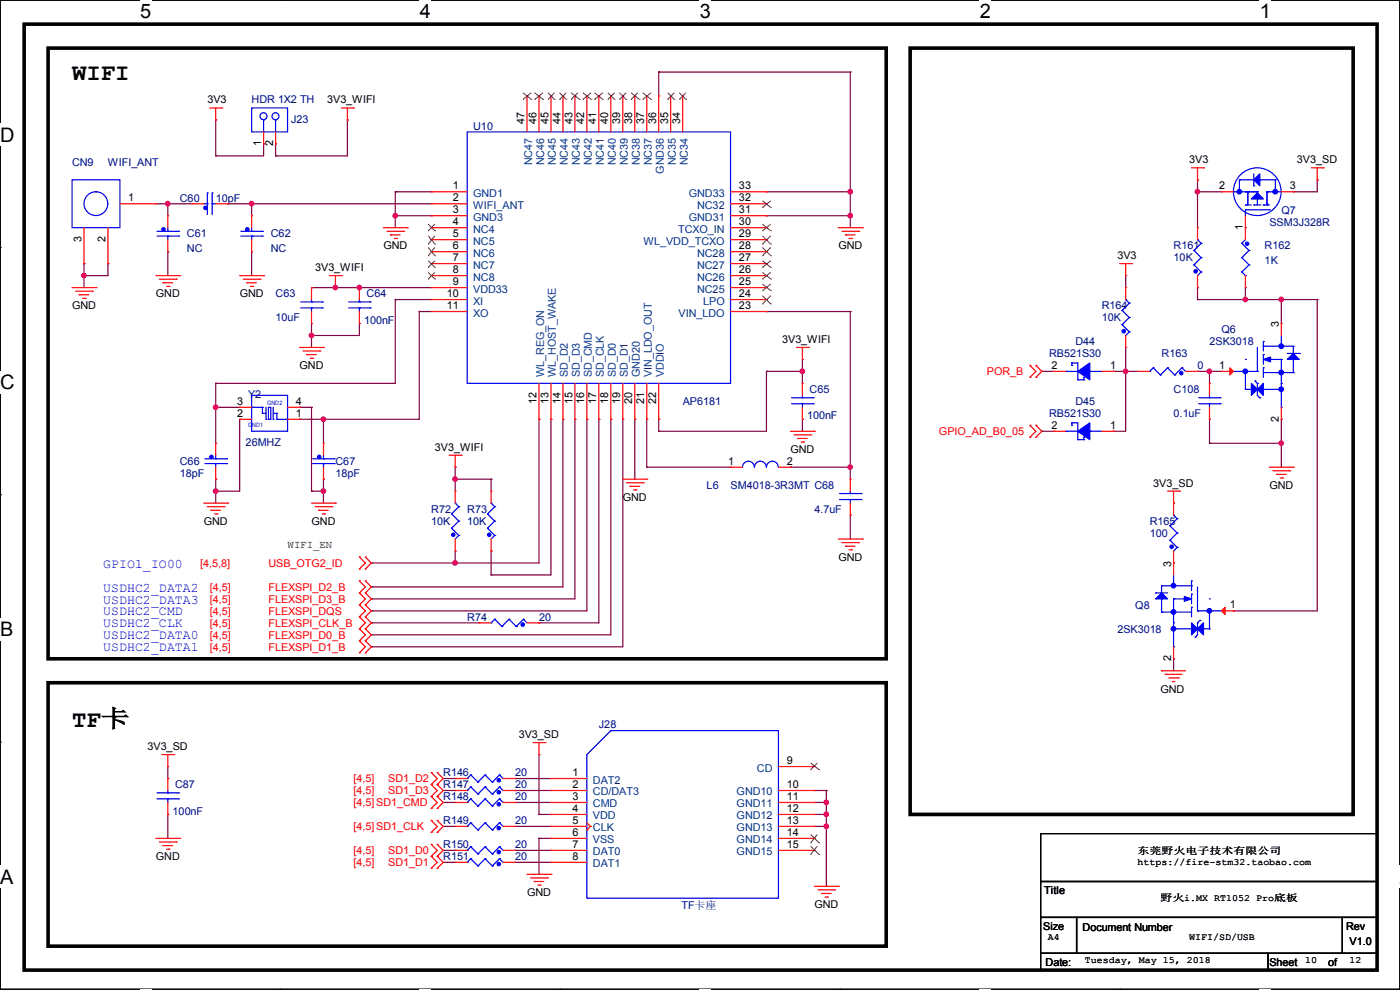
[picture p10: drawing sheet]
<svg xmlns="http://www.w3.org/2000/svg" width="297mm" height="210mm" viewBox="0 0 297 210" stroke-linecap="round" stroke-linejoin="round" font-family="sans-serif">
<path d="M0 0h297v209.8h-297z" fill="none" stroke="#000" stroke-width=".25"/>
<g fill="#fff">
<path d="M29.7 0h2.4v4.8h-2.4z"/>
<path d="M29.7 209.8h2.4v.2h-2.4z"/>
</g>
<path d="M59.4 0h.1M59.4 209.8h.1" fill="none" stroke="#000" stroke-width=".25"/>
<g fill="#fff">
<path d="M89.1 0h2.3v4.8h-2.3z"/>
<path d="M89.1 209.8h2.3v.2h-2.3z"/>
</g>
<path d="M118.8 0h.1M118.8 209.8h.1" fill="none" stroke="#000" stroke-width=".25"/>
<g fill="#fff">
<path d="M148.5 0h2.3v4.8h-2.3z"/>
<path d="M148.5 209.8h2.3v.2h-2.3z"/>
</g>
<path d="M178.2 0h.1M178.2 209.8h.1" fill="none" stroke="#000" stroke-width=".25"/>
<g fill="#fff">
<path d="M207.9 0h2.3v4.8h-2.3z"/>
<path d="M207.9 209.8h2.3v.2h-2.3z"/>
</g>
<path d="M237.6 0h.1M237.6 209.8h.1" fill="none" stroke="#000" stroke-width=".25"/>
<g fill="#fff">
<path d="M267.3 0h2.3v4.8h-2.3z"/>
<path d="M267.3 209.8h2.3v.2h-2.3z"/>
<path d="M0 26.2h3.1v4.8h-3.1z"/>
<path d="M0 78.7h3.1v4.7h-3.1z"/>
</g>
<path d="M0 52.5h.1M297 52.5h.1" fill="none" stroke="#000" stroke-width=".25"/>
<path d="M0 131.1h2.9v4.8h-2.9z" fill="#fff"/>
<path d="M0 104.9h.1M297 104.9h.1" fill="none" stroke="#000" stroke-width=".25"/>
<g fill="#fff">
<path d="M0 183.6h2.9v4.7h-2.9z"/>
<path d="M296.9 183.6h.1v4.7h-.1z"/>
</g>
<path d="M0 157.4h.1M297 157.4h.1M220.8 176.8h71.3v10.2h-71.3zM220.8 187h71.3v7.6h-71.3zM220.8 194.6h7.6v7.6h-7.6zM228.4 194.6h56.4v7.6h-56.4zM284.8 194.6h7.3v7.6h-7.3zM220.8 202.2h48.2v3.6h-48.2zM269 202.2h23.1v3.6h-23.1z" fill="none" stroke="#000" stroke-width=".25"/>
<path d="M5.1 5.1h287v200.7h-287zM10.2 10.2h177.8v129.5h-177.8zM193.1 10.2h94v162.6h-94zM10.2 144.8h177.8v55.9h-177.8z" fill="none" stroke="#000" stroke-width=".76"/>
<g fill="none" stroke="#800040" stroke-width=".25">
<path d="M139.7 15.3h.1M139.7 15.3v5.1M139.7 15.3h40.7M180.4 15.3h.1M180.4 15.3v33M45.8 33.1h.1M45.8 25.4h.1M45.8 25.4v7.7M55.9 30.5h.1M55.9 30.5v2.6h-10.1M58.5 33.1h.1M58.5 30.5h.1"/>
<path d="M58.5 30.5v2.6M73.7 25.4h.1M73.7 25.4v7.7h-15.2M254 38.1h.1M254 38.1v10.2M279.4 38.1h.1M279.4 38.1v2.6h-5M17.8 55.9h.1M17.8 58.5h.1M17.8 55.9v5.1M22.9 55.9h.1M22.9 55.9v2.6h-5.1"/>
<path d="M33.1 43.2h.1M33.1 43.2h7.6M35.6 43.2h.1M35.6 53.4h.1M35.6 43.2v2.6M35.6 53.4v5.1M48.3 43.2h.1M48.3 43.2h43.2M53.4 43.2h.1M53.4 53.4h.1M53.4 43.2v2.6M53.4 53.4v5.1"/>
<path d="M83.9 40.7h.1M83.9 45.8h.1M83.9 40.7v7.6M83.9 40.7h7.6M83.9 45.8h7.6M162.6 40.7h.1M162.6 45.8h.1M162.6 40.7h17.8M162.6 45.8h17.8M180.4 40.7h.1M180.4 45.8h.1M238.8 58.5h.1"/>
<path d="M238.8 58.5v2.5M254 40.7h.1M254 40.7h5.1M274.4 40.7h.1M66.1 71.2h.1M66.1 68.6h.1M66.1 61h.1M66.1 68.6v5.1M66.1 61h25.4M71.2 61h.1M76.2 61h.1M76.2 68.6h.1"/>
<path d="M76.2 68.6v2.6h-10.1M83.9 63.5h.1M83.9 63.5h7.6M83.9 63.5v17.8h-38.1M88.9 66.1h.1M88.9 66.1v22.8h-25.4M88.9 66.1h2.6M162.6 66.1h.1M162.6 78.8h.1M162.6 66.1h17.8M162.6 78.8v12.7h-22.9M162.6 78.8h7.6"/>
<path d="M170.2 76.2h.1M170.2 78.8h.1M170.2 76.2v5.1M180.4 66.1h.1M180.4 66.1v35.5M221 78.8h.1M221 78.8h2.6M236.3 78.8h.1M236.3 78.8h5M238.8 73.7h.1M238.8 78.8h.1M238.8 73.7v17.8h-2.5"/>
<path d="M254 61h.1M254 78.8h.1M254 63.5h.1M254 63.5h25.4M254 78.8h5.1M254 61v2.5M256.6 78.8h.1M256.6 78.8v2.5M264.2 61h.1M264.2 63.5h.1M264.2 61v2.5M271.8 63.5h.1"/>
<path d="M271.8 63.5v5.1M279.4 63.5h.1M279.4 63.5v66.1h-17.7M45.8 81.3h.1M45.8 86.4h.1M45.8 81.3v12.7M45.8 86.4h5M50.8 88.9h.1M50.8 88.9v15.3h-5M63.5 88.9h.1M63.5 86.4h.1M63.5 86.4h2.6"/>
<path d="M66.1 86.4h.1M66.1 86.4v17.8M68.6 88.9h.1M68.6 88.9v5.1M96.6 99.1h.1M96.6 99.1v5.1M114.3 88.9h.1M114.3 88.9v30.5h-35.5M116.9 88.9h.1M116.9 88.9v33.1h-12.7M119.4 88.9h.1M119.4 88.9v35.6h-40.6"/>
<path d="M122 88.9h.1M122 88.9v38.1h-43.2M124.5 88.9h.1M124.5 88.9v40.7h-45.7M127 88.9h.1M127 88.9v43.2h-12.7M129.6 88.9h.1M129.6 88.9v45.8h-50.8M132.1 88.9h.1M132.1 88.9v48.3h-53.3M134.7 88.9h.1M134.7 88.9v12.7"/>
<path d="M137.2 88.9h.1M137.2 99.1h.1M137.2 88.9v10.2M137.2 99.1h17.8M139.7 88.9h.1M139.7 91.5h.1M139.7 88.9v2.6M167.7 99.1h.1M167.7 99.1h12.7M170.2 88.9h.1M170.2 88.9v2.6M180.4 99.1h.1"/>
<path d="M221 91.5h.1M221 91.5h2.6M236.3 91.5h.1M256.6 88.9h.1M256.6 94h.1M256.6 88.9v5.1M256.6 94h15.2M271.8 88.9h.1M271.8 94h.1M271.8 88.9v10.2M45.8 101.6h.1M45.8 104.2h.1"/>
<path d="M45.8 101.6v5.1M66.1 104.2h.1M66.1 104.2h2.5M68.6 101.6h.1M68.6 104.2h.1M68.6 101.6v5.1M78.8 119.4h.1M96.6 101.6h.1M96.6 116.9h.1M96.6 119.4h.1M96.6 116.9v2.5M96.6 101.6h7.6"/>
<path d="M104.2 101.6h.1M104.2 116.9h.1M104.2 101.6v2.6M104.2 116.9v5.1M180.4 109.3h.1M180.4 109.3v5M78.8 124.5h.1M78.8 127h.1M78.8 129.6h.1M78.8 134.7h.1M78.8 132.1h.1M78.8 137.2h.1"/>
<path d="M78.8 132.1h22.8M104.2 122h.1M114.3 132.1h.1M249 139.7h.1M249 139.7v2.6M261.7 129.6h.1M35.6 172.8h.1M35.6 165.1h.1M35.6 162.6v2.5M35.6 172.8v5M94 165.1h2.6M94 167.7h2.6"/>
<path d="M94 170.2h2.6M94 175.3h2.6M96.6 165.1h.1M96.6 167.7h.1M96.6 170.2h.1M96.6 175.3h.1M109.3 170.2h.1M109.3 167.7h.1M109.3 165.1h.1M109.3 175.3h.1M109.3 165.1h7.6M109.3 167.7h7.6"/>
<path d="M109.3 170.2h7.6M109.3 175.3h7.6M114.3 177.8h.1M114.3 172.8h.1M114.3 160.1v12.7M114.3 177.8v7.7M114.3 177.8h2.6M114.3 172.8h2.6M172.8 175.3h.1M172.8 167.7h.1M172.8 170.2h.1M172.8 167.7h2.5"/>
<path d="M172.8 170.2h2.5M172.8 175.3h2.5M172.8 172.8h2.5M175.3 167.7h.1M175.3 170.2h.1M175.3 172.8h.1M175.3 167.7v20.3M94 180.4h2.6M94 182.9h2.6M96.6 180.4h.1M96.6 182.9h.1M109.3 182.9h.1"/>
<path d="M109.3 180.4h.1M109.3 180.4h7.6M109.3 182.9h7.6M175.3 188h.1"/>
</g>
<g fill="#f0f" stroke="#f0f" stroke-width=".25">
<circle cx="35.6" cy="43.2" r=".49"/>
<circle cx="53.4" cy="43.2" r=".49"/>
<circle cx="45.7" cy="86.4" r=".49"/>
<circle cx="68.6" cy="88.9" r=".49"/>
<circle cx="68.6" cy="104.2" r=".49"/>
<circle cx="66.1" cy="71.1" r=".49"/>
<circle cx="76.2" cy="61" r=".49"/>
<circle cx="71.1" cy="61" r=".49"/>
<circle cx="83.8" cy="45.7" r=".49"/>
<circle cx="96.5" cy="101.6" r=".49"/>
<circle cx="96.5" cy="119.4" r=".49"/>
<circle cx="180.4" cy="99.1" r=".49"/>
<circle cx="180.4" cy="45.7" r=".49"/>
<circle cx="180.4" cy="40.7" r=".49"/>
<circle cx="17.8" cy="58.4" r=".49"/>
<circle cx="170.2" cy="78.8" r=".49"/>
<circle cx="45.7" cy="104.2" r=".49"/>
<circle cx="175.3" cy="170.2" r=".49"/>
<circle cx="175.3" cy="175.3" r=".49"/>
<circle cx="175.3" cy="172.7" r=".49"/>
<circle cx="254" cy="40.7" r=".49"/>
<circle cx="256.6" cy="78.8" r=".49"/>
<circle cx="271.8" cy="94" r=".49"/>
<circle cx="238.8" cy="78.8" r=".49"/>
<circle cx="264.2" cy="63.5" r=".49"/>
<circle cx="271.8" cy="63.5" r=".49"/>
</g>
<g fill="none" stroke="#f00" stroke-width=".25">
<path d="M44.5 22.9h2.5M45.8 25.4h.1M45.8 22.9v2.5M47 22.9h.1M55.9 30.5h.1M55.9 28v2.5M58.5 30.5h.1M58.5 28v2.5M72.4 22.9h2.6M73.7 25.4h.1M73.7 22.9v2.5M75 22.9h.1"/>
<path d="M111.8 20.4h.1M111.8 20.4v7.6M114.3 20.4h.1M114.3 20.4v7.6M116.9 20.4h.1M116.9 20.4v7.6M119.4 20.4h.1M119.4 20.4v7.6M122 20.4h.1M122 20.4v7.6M124.5 20.4h.1M124.5 20.4v7.6"/>
<path d="M127 20.4h.1M127 20.4v7.6M129.6 20.4h.1M129.6 20.4v7.6M132.1 20.4h.1M132.1 20.4v7.6M134.7 20.4h.1M134.7 20.4v7.6M137.2 20.4h.1M137.2 20.4v7.6M139.7 20.4h.1M139.7 20.4v7.6"/>
<path d="M142.3 20.4h.1M142.3 20.4v7.6M144.8 20.4h.1M144.8 20.4v7.6M252.8 35.6h2.5M254 38.1h.1M254 35.6v2.5M255.3 35.6h.1M278.2 35.6h2.5M279.4 38.1h.1M279.4 35.6v2.5M280.7 35.6h.1"/>
<path d="M17.8 55.9h.1M17.8 48.3v7.6M22.9 55.9h.1M22.9 48.3v7.6M25.4 43.2h7.7M33.1 43.2h.1M33.1 58.5h5M33.8 59.2h3.6M34.6 60h.1M34.6 60h2M35.6 45.8h.1M35.6 53.4h.1"/>
<path d="M35.6 45.8v2.5M35.6 50.8v2.6M37.4 59.2h.1M38.1 58.5h.1M40.7 43.2h.1M40.7 43.2h2.5M45.8 43.2h2.5M48.3 43.2h.1M50.8 58.5h5.1M51.6 59.2h3.6M52.4 60h.1M52.4 60h2"/>
<path d="M53.4 45.8h.1M53.4 53.4h.1M53.4 45.8v2.5M53.4 50.8v2.6M55.2 59.2h.1M55.9 58.5h.1M69.9 58.5h2.5M71.2 58.5v2.5M72.4 58.5h.1M81.3 48.3h5.1M82.1 49.1h3.5M82.8 49.8h.1"/>
<path d="M82.8 49.8h2.1M83.6 50.6h.5M84.1 50.6h.1M85.6 49.1h.1M86.4 48.3h.1M91.5 40.7h.1M91.5 43.2h.1M91.5 45.8h.1M91.5 48.3h.1M91.5 50.8h.1M91.5 53.4h.1M91.5 55.9h.1"/>
<path d="M91.5 58.5h.1M91.5 58.5h7.6M91.5 48.3h7.6M91.5 55.9h7.6M91.5 43.2h7.6M91.5 40.7h7.6M91.5 45.8h7.6M91.5 50.8h7.6M91.5 53.4h7.6M155 58.5h7.6M155 48.3h7.6M155 55.9h7.6"/>
<path d="M155 43.2h7.6M155 40.7h7.6M155 45.8h7.6M155 50.8h7.6M155 53.4h7.6M162.6 58.5h.1M162.6 55.9h.1M162.6 53.4h.1M162.6 50.8h.1M162.6 48.3h.1M162.6 45.8h.1M162.6 43.2h.1"/>
<path d="M162.6 40.7h.1M177.8 48.3h5.1M178.6 49.1h3.6M179.4 49.8h.1M179.4 49.8h2M180.1 50.6h.5M180.6 50.6h.1M182.2 49.1h.1M182.9 48.3h.1M237.5 55.9h2.6M238.8 58.5h.1M238.8 55.9v2.6"/>
<path d="M240.1 55.9h.1M254 48.3h.1M254 48.3v2.5M254 58.5v2.5M259.1 40.7h.1M259.1 40.7h2.6M264.2 48.3h.1M264.2 45.8v5M264.2 58.5v2.5M271.8 40.7h2.6M274.4 40.7h.1M15.3 61h5.1"/>
<path d="M16 61.8h3.6M16.8 62.5h.1M16.8 62.5h2M17.6 63.3h.5M18.1 63.3h.1M19.6 61.8h.1M20.4 61h.1M35.3 60.7h.6M35.9 60.7h.1M53.1 60.7h.5M53.6 60.7h.1M63.5 73.7h5.1"/>
<path d="M64.3 74.5h3.6M65.1 75.2h.1M65.1 75.2h2M65.8 76h.5M66.1 61h.1M66.1 68.6h.1M66.1 61v2.5M66.1 66.1v2.5M66.3 76h.1M67.9 74.5h.1M68.6 73.7h.1M71.2 61h.1"/>
<path d="M76.2 61h.1M76.2 68.6h.1M76.2 61v2.5M76.2 66.1v2.5M91.5 61h.1M91.5 63.5h.1M91.5 66.1h.1M91.5 61h7.6M91.5 63.5h7.6M91.5 66.1h7.6M155 61h7.6M155 63.5h7.6"/>
<path d="M155 66.1h7.6M162.6 66.1h.1M162.6 63.5h.1M162.6 61h.1M169 73.7h2.5M170.2 76.2h.1M170.2 73.7v2.5M171.5 73.7h.1M218.5 77.5h.1M218.5 77.5l1.3 1.3-1.3 1.3M219.8 77.5h.1M219.8 77.5l1.2 1.3-1.2 1.3"/>
<path d="M223.6 78.8h.1M223.6 78.8h2.5M233.7 78.8h2.6M236.3 78.8h.1M238.8 73.7h.1M238.8 61h.1M238.8 61v2.5M238.8 71.2v2.5M241.3 78.8h.1M241.3 78.8h2.6M251.5 78.8h2.5M254 78.8h.1"/>
<path d="M254 61h.1M259.1 78.8h.1M259.1 78.8h2.6M264.2 61h.1M271.8 68.6h.1M271.8 68.6v2.6M45.8 94h.1M45.8 94v2.6M45.8 99.1v2.5M50.8 88.9h.1M50.8 86.4h.1M50.8 88.9h2.6"/>
<path d="M50.8 86.4h2.6M61 88.9h2.5M61 86.4h2.5M63.5 88.9h.1M63.5 86.4h.1M68.6 94h.1M68.6 94v2.6M68.6 99.1v2.5M95.3 96.6h2.5M96.6 99.1h.1M96.6 96.6v2.5M97.8 96.6h.1"/>
<path d="M114.3 88.9h.1M114.3 81.3v7.6M116.9 88.9h.1M116.9 81.3v7.6M119.4 88.9h.1M119.4 81.3v7.6M122 88.9h.1M122 81.3v7.6M124.5 88.9h.1M124.5 81.3v7.6M127 88.9h.1M127 81.3v7.6"/>
<path d="M129.6 88.9h.1M129.6 81.3v7.6M132.1 88.9h.1M132.1 81.3v7.6M134.7 88.9h.1M134.7 81.3v7.6M137.2 88.9h.1M137.2 81.3v7.6M139.7 88.9h.1M139.7 81.3v7.6M155 99.1h.1M155 99.1h2.5"/>
<path d="M165.1 99.1h2.6M167.7 99.1h.1M167.7 91.5h5.1M168.4 92.2h3.6M169.2 93h.1M169.2 93h2M170 93.8h.5M170.2 81.3h.1M170.2 88.9h.1M170.2 81.3v2.6M170.2 86.4v2.5M170.5 93.8h.1"/>
<path d="M172 92.2h.1M172.8 91.5h.1M218.5 80.1h.1M218.5 92.8h.1M218.5 90.2h.1M218.5 90.2l1.3 1.3-1.3 1.3M219.8 80.1h.1M219.8 90.2h.1M219.8 92.8h.1M219.8 90.2l1.2 1.3-1.2 1.3M223.6 91.5h.1M223.6 91.5h2.5"/>
<path d="M233.7 91.5h2.6M236.3 91.5h.1M256.6 81.3h.1M256.6 88.9h.1M256.6 81.3v2.6M256.6 86.4v2.5M269.3 99.1h5.1M270 99.9h3.6M271.8 88.9h.1M271.8 86.4v2.5M273.6 99.9h.1M274.4 99.1h.1"/>
<path d="M43.2 106.7h5.1M44 107.5h3.5M44.7 108.2h.1M44.7 108.2h2.1M45.5 109h.5M45.8 101.6h.1M46 109h.1M47.5 107.5h.1M48.3 106.7h.1M66.1 106.7h5.1M66.8 107.5h3.6M67.6 108.2h.1"/>
<path d="M67.6 108.2h2M68.4 109h.5M68.6 101.6h.1M68.9 109h.1M70.4 107.5h.1M71.2 106.7h.1M76.2 118.2h.1M76.2 118.2l1.3 1.2-1.3 1.3M77.5 118.2h.1M77.5 118.2l1.3 1.2-1.3 1.3M96.6 116.9h.1M96.6 104.2h.1"/>
<path d="M96.6 104.2v2.5M96.6 114.3v2.6M104.2 116.9h.1M104.2 104.2h.1M104.2 104.2v2.5M104.2 114.3v2.6M132.1 101.6h5.1M132.9 102.4h3.5M133.6 103.2h.1M133.6 103.2h2.1M134.4 103.9h.5M134.9 103.9h.1"/>
<path d="M136.4 102.4h.1M137.2 101.6h.1M177.8 114.3h5.1M178.6 115.1h3.6M179.4 115.9h.1M179.4 115.9h2M180.1 116.6h.5M180.4 101.6h.1M180.4 109.3h.1M180.4 101.6v2.6M180.4 106.7v2.6M180.6 116.6h.1"/>
<path d="M182.2 115.1h.1M182.9 114.3h.1M247.7 104.2h2.5M249 106.7h.1M249 119.4h.1M249 104.2v5.1M249 116.9v5.1M250.2 104.2h.1M270.8 100.6h.1M270.8 100.6h2M271.6 101.4h.5M272.1 101.4h.1"/>
<path d="M76.2 120.7h.1M76.2 125.8h.1M76.2 123.2h.1M76.2 128.3h.1M76.2 130.9h.1M76.2 133.4h.1M76.2 135.9h.1M76.2 138.5h.1M76.2 123.2l1.3 1.3-1.3 1.3M76.2 125.8l1.3 1.2-1.3 1.3M76.2 128.3l1.3 1.3-1.3 1.3M76.2 130.9l1.3 1.2-1.3 1.3"/>
<path d="M76.2 133.4l1.3 1.3-1.3 1.2M76.2 135.9l1.3 1.3-1.3 1.3M77.5 120.7h.1M77.5 123.2h.1M77.5 125.8h.1M77.5 128.3h.1M77.5 130.9h.1M77.5 133.4h.1M77.5 135.9h.1M77.5 138.5h.1M77.5 123.2l1.3 1.3-1.3 1.3M77.5 125.8l1.3 1.2-1.3 1.3"/>
<path d="M77.5 128.3l1.3 1.3-1.3 1.3M77.5 130.9l1.3 1.2-1.3 1.3M77.5 133.4l1.3 1.3-1.3 1.2M77.5 135.9l1.3 1.3-1.3 1.3M101.6 132.1h.1M101.6 132.1h2.6M111.8 132.1h2.5M114.3 132.1h.1M249 139.7h.1M249 137.2v2.5M259.1 129.6h2.6M261.7 129.6h.1"/>
<path d="M113.1 157.5h2.5M114.3 157.5v2.6M115.6 157.5h.1M246.4 142.3h.1M246.4 142.3h5.1M247.2 143h.1M247.2 143h3.5M247.9 143.8h2.1M248.7 144.6h.1M248.7 144.6h.5M250 143.8h.1M33.1 177.8h5"/>
<path d="M33.8 178.6h3.6M34.3 160.1h2.6M34.6 179.4h.1M34.6 179.4h2M35.6 162.6h.1M35.6 165.1h.1M35.6 172.8h.1M35.6 160.1v2.5M35.6 165.1v2.6M35.6 170.2v2.6M36.9 160.1h.1M37.4 178.6h.1"/>
<path d="M38.1 177.8h.1M91.5 166.4h.1M91.5 163.9h.1M91.5 169h.1M91.5 171.5h.1M91.5 176.6h.1M91.5 174h.1M91.5 179.1h.1M91.5 163.9l1.3 1.2-1.3 1.3M91.5 166.4l1.3 1.3-1.3 1.3M91.5 169l1.3 1.2-1.3 1.3M91.5 174l1.3 1.3-1.3 1.3"/>
<path d="M91.5 179.1l1.3 1.3-1.3 1.3M92.8 163.9h.1M92.8 166.4h.1M92.8 169h.1M92.8 171.5h.1M92.8 174h.1M92.8 176.6h.1M92.8 179.1h.1M92.8 163.9l1.2 1.2-1.2 1.3M92.8 166.4l1.2 1.3-1.2 1.3M92.8 169l1.2 1.2-1.2 1.3M92.8 174l1.2 1.3-1.2 1.3"/>
<path d="M92.8 179.1l1.2 1.3-1.2 1.3M96.6 165.1h.1M96.6 167.7h.1M96.6 170.2h.1M96.6 175.3h.1M96.6 165.1h2.5M96.6 167.7h2.5M96.6 170.2h2.5M96.6 175.3h2.5M106.7 165.1h2.6M106.7 167.7h2.6M106.7 170.2h2.6"/>
<path d="M106.7 175.3h2.6M109.3 165.1h.1M109.3 167.7h.1M109.3 170.2h.1M109.3 175.3h.1M114.3 160.1h.1M116.9 165.1h.1M116.9 167.7h.1M116.9 170.2h.1M116.9 172.8h.1M116.9 175.3h.1M116.9 177.8h.1"/>
<path d="M116.9 177.8h7.6M116.9 165.1h7.6M116.9 167.7h7.6M116.9 170.2h7.6M116.9 172.8h7.6M116.9 175.3h7.6M124.5 176.1h.1M124.5 174.5l.8 .8M125.3 175.3h.1M125.3 175.3l-.8 .8M165.1 177.8h7.7M165.1 167.7h7.7"/>
<path d="M165.1 170.2h7.7M165.1 172.8h7.7M165.1 175.3h7.7M165.1 162.6h7.7M172.8 162.6h.1M172.8 172.8h.1M172.8 170.2h.1M172.8 167.7h.1M172.8 175.3h.1M172.8 177.8h.1M35.3 180.1h.6M35.9 180.1h.1"/>
<path d="M91.5 181.7h.1M91.5 184.2h.1M91.5 181.7l1.3 1.2-1.3 1.3M92.8 181.7h.1M92.8 184.2h.1M92.8 181.7l1.2 1.2-1.2 1.3M96.6 180.4h.1M96.6 182.9h.1M96.6 180.4h2.5M96.6 182.9h2.5M106.7 180.4h2.6M106.7 182.9h2.6"/>
<path d="M109.3 180.4h.1M109.3 182.9h.1M111.8 185.5h5.1M112.6 186.2h3.5M113.3 187h.1M113.3 187h2.1M114.1 187.7h.5M114.6 187.7h.1M116.1 186.2h.1M116.9 185.5h.1M116.9 180.4h.1M116.9 182.9h.1"/>
<path d="M116.9 180.4h7.6M116.9 182.9h7.6M165.1 180.4h7.7M172.8 180.4h.1M172.8 188h5M173.5 188.8h3.6M174.3 189.5h.1M174.3 189.5h2M175 190.3h.6M175.6 190.3h.1M177.1 188.8h.1M177.8 188h.1"/>
</g>
<g fill="none" stroke="#00f" stroke-width=".25">
<path d="M15.3 38.1h10.1v10.2h-10.1zM53.4 22.9h7.6v5.1h-7.6zM55.9 25.4h.1M55.9 25.4v2.6M58.5 25.4h.1M58.5 25.4v2.6M99.1 28h55.9v53.3h-55.9zM262.9 38.1h.1M262.9 38.1h3.1M262.9 38.1v2.6M266 39.4h.1M266 36.9v2.5"/>
<path d="M267.3 38.1h.1M267.3 38.1h3.3M270.6 38.1h.1M270.6 38.1v2.6M33.3 50.1h4.6M33.3 49.1h4.6M35.6 50.1h.1M35.6 49.1h.1M35.6 48.3v.8M35.6 50.1v.7M37.9 50.1h.1M37.9 49.1h.1"/>
<path d="M43.2 43.2h.8M44 40.9h.1M44 43.2h.1M44 40.9v4.6M45 40.9h.1M45 43.2h.1M45 40.9v4.6M45 43.2h.8M51.1 50.1h4.6M51.1 49.1h4.6M53.4 50.1h.1M53.4 49.1h.1"/>
<path d="M53.4 48.3v.8M53.4 50.1v.7M55.7 50.1h.1M55.7 49.1h.1M253.3 56.2h.1M253.3 53.1h.1M253.3 56.2l1.5 1.5M253.3 53.1l1.5 1.6M254 50.8h.1M254 50.8l.8 .8M254.8 57.7h.1M254.8 54.7h.1"/>
<path d="M254.8 51.6h.1M254.8 57.7l-.8 .8M254.8 54.7l-1.5 1.5M254.8 51.6l-1.5 1.5M261.7 40.7h.1M261.7 40.7h5M263.4 51.6h.1M263.4 54.7h.1M263.4 57.7h.1M263.4 51.6l1.6 1.5M263.4 54.7l1.6 1.5M263.4 57.7l.8 .8"/>
<path d="M264.2 58.5h.1M264.2 40.7h.1M264.2 43.5h.1M264.2 44.5h.1M264.2 50.8l-.8 .8M264.2 44.5v1.3M264.2 43.5h1.3M264.2 44.5h5.1M264.7 40.9h.1M264.7 40.7h.1M264.7 40.7v2.8M265 53.1h.1"/>
<path d="M265 56.2h.1M265 53.1l-1.6 1.6M265 56.2l-1.6 1.5M266 43.5h.1M266 43.5h1.5M266.7 40.7h.1M266.7 40.7v2.8M268 43.5h.1M268 43.5h1.3M268.8 40.7h.1M268.8 43.2h.1M268.8 43.5h.1"/>
<path d="M268.8 40.7h3M268.8 40.7v2.8M269.3 44.5h.1M63.8 65.3h4.6M63.8 64.1h4.6M66.1 64.1h.1M66.1 65.3h.1M66.1 63.5v.6M66.1 65.3v.8M68.4 65.3h.1M68.4 64.1h.1M74 65.3h4.5"/>
<path d="M74 64.1h4.5M76.2 64.1h.1M76.2 65.3h.1M76.2 63.5v.6M76.2 65.3v.8M78.5 65.3h.1M78.5 64.1h.1M226.1 78.8h.1M226.1 78.8h2.5M227.4 77h.1M227.4 77.5h.1M227.4 77h1.2v3.6"/>
<path d="M227.4 77v.5M231.2 78.8h.1M231.2 78.8h2.5M238 68.9h.1M238 65.8h.1M238 68.9l1.6 1.5M238 65.8l1.6 1.6M238.8 63.5h.1M238.8 63.5l.8 .8M239.6 70.4h.1M239.6 67.4h.1M239.6 64.3h.1"/>
<path d="M239.6 70.4l-.8 .8M239.6 67.4l-1.6 1.5M239.6 64.3l-1.6 1.5M243.9 78.8h.1M244.6 78h.1M244.6 78l1.6 1.5M244.6 78l-.7 .8M246.2 79.5h.1M247.7 78h.1M247.7 78l1.5 1.5M247.7 78l-1.5 1.5M249.2 79.5h.1"/>
<path d="M250.7 78h.1M250.7 78l.8 .8M250.7 78l-1.5 1.5M261.7 78.8h5M264.2 76.2h.1M264.2 78.8h.1M264.2 78.8v3.8M266.7 78.8h.1M266.7 73.7v5.1M268 78h.1M268 75.2h.1M268 72.4h.1"/>
<path d="M268 73.4h.1M268 72.4v2.1M268 75.2v2.1M268 78v2.1M268 79h6.4M268 73.4h6.4M269.3 76.2h2.5M271.8 73.4h.1M271.8 76.2h.1M271.8 71.2v2.2M271.8 76.2v10.2M273.1 75h2.5"/>
<path d="M274.4 79h.1M274.4 76.2h.1M274.4 73.4h.1M274.4 73.4v1.6M274.4 76.2v2.8M275.6 75h.1M43.5 98.3h4.5M43.5 97.3h4.5M45.8 98.3h.1M45.8 97.3h.1M45.8 96.6v.7M45.8 98.3v.8"/>
<path d="M48 98.3h.1M48 97.3h.1M53.4 83.9h7.6v7.6h-7.6zM53.4 86.4h.1M53.4 86.4h2.3M55.7 87.7h.1M55.7 86.4h.1M55.7 87.7h.7M55.7 86.4v1.3M56.4 88.9h.1M56.4 86.4v2.5M56.9 86.4h.5v2.5h-.5z"/>
<path d="M58 88.9h.1M58 86.4v2.5M58 87.7h.7M58.7 88.9h.1M58.7 87.7h.1M58.7 87.7v1.2M58.7 88.9h2.3M61 88.9h.1M66.3 98.3h4.6M66.3 97.3h4.6M68.6 98.3h.1M68.6 97.3h.1"/>
<path d="M68.6 96.6v.7M68.6 98.3v.8M70.9 98.3h.1M70.9 97.3h.1M157.5 99.1a1.25 1.25 0 0 1 1.3-1.3 1.25 1.25 0 0 1 1.2 1.3M160.1 99.1a1.25 1.25 0 0 1 1.2-1.3 1.25 1.25 0 0 1 1.3 1.3M162.6 99.1a1.25 1.25 0 0 1 1.3-1.3 1.25 1.25 0 0 1 1.2 1.3M167.9 85.6h4.6M167.9 84.4h4.6M170.2 84.4h.1M170.2 85.6h.1M170.2 83.9v.5"/>
<path d="M170.2 85.6v.8M172.5 85.6h.1M172.5 84.4h.1M226.1 91.5h.1M226.1 91.5h2.5M227.4 89.7h.1M227.4 90.2h.1M227.4 89.7h1.2v3.6M227.4 89.7v.5M228.6 93.3h.1M228.6 80.6h.1M228.6 93.3h1.3"/>
<path d="M228.6 80.6h1.3M229.9 93.3h.1M229.9 92.8h.1M229.9 80.6h.1M229.9 80.1h.1M229.9 80.1v.5M229.9 92.8v.5M231.2 91.5h.1M231.2 91.5h2.5M254.3 85.6h4.6M254.3 84.4h4.6M256.6 84.4h.1"/>
<path d="M256.6 85.6h.1M256.6 83.9v.5M256.6 85.6v.8M258.9 85.6h.1M258.9 84.4h.1M264.2 82.6h.1M264.2 82.6h7.6M266.2 80.8h.1M266.2 80.8l.5 .5M266.7 81.3h.1M266.7 81.3v2.6l.6 .5M267.3 84.4h.1"/>
<path d="M271.8 81.3h.1M271.8 82.6h.1M271.8 86.4h.1M95.8 112.1h.1M95.8 109h.1M95.8 112.1l1.5 1.5M95.8 109l1.5 1.5M96.6 106.7h.1M96.6 106.7l.7 .8M97.3 113.6h.1M97.3 110.5h.1M97.3 107.5h.1"/>
<path d="M97.3 113.6l-.7 .7M97.3 110.5l-1.5 1.6M97.3 107.5l-1.5 1.5M103.4 112.1h.1M103.4 109h.1M103.4 112.1l1.5 1.5M103.4 109l1.5 1.5M104.2 106.7h.1M104.2 106.7l.7 .8M104.9 113.6h.1M104.9 110.5h.1M104.9 107.5h.1"/>
<path d="M104.9 113.6l-.7 .7M104.9 110.5l-1.5 1.6M104.9 107.5l-1.5 1.5M178.1 106h4.6M178.1 104.7h4.6M180.4 104.7h.1M180.4 106h.1M180.4 104.2v.5M180.4 106v.7M182.7 106h.1M182.7 104.7h.1M248.2 114.6h.1"/>
<path d="M248.2 111.5h.1M248.2 114.6l1.5 1.5M248.2 111.5l1.5 1.6M249 109.3h.1M249 109.3l.7 .7M249.7 116.1h.1M249.7 113.1h.1M249.7 110h.1M249.7 116.1l-.7 .8M249.7 113.1l-1.5 1.5M249.7 110l-1.5 1.5M104.2 132.1h.1"/>
<path d="M104.9 131.4h.1M104.9 131.4l1.6 1.5M104.9 131.4l-.7 .7M106.5 132.9h.1M108 131.4h.1M108 131.4l1.5 1.5M108 131.4l-1.5 1.5M109.5 132.9h.1M111 131.4h.1M111 131.4l.8 .7M111 131.4l-1.5 1.5M245.2 125.8h.1"/>
<path d="M245.2 125.8h2.5M246.4 129.8h.1M246.4 127h.1M246.4 124.2h.1M246.4 129.8h6.4M246.4 124.2v1.6M246.4 127v2.8M246.4 124.2h6.4M249 124.2h.1M249 127h.1M249 132.1h.1M249 133.4h.1"/>
<path d="M249 137.2h.1M249 122v2.2M249 127v10.2M249 127h2.5M249 133.4h7.6M252.8 128.8h.1M252.8 126h.1M252.8 123.2h.1M252.8 124.2h.1M252.8 123.2v2.1M252.8 126v2.1M252.8 128.8v2.1"/>
<path d="M253.5 135.2h.1M254 129.6h.1M254 132.1h.1M254 124.5v5.1M254 132.1v2.6l-.5 .5M254 129.6h5.1M254.6 131.6h.1M254.6 131.6l-.6 .5M256.6 127h.1M256.6 133.4h.1M256.6 129.6h.1M256.6 129.6v3.8"/>
<path d="M129.6 155h.1M33.3 169.5h4.6M33.3 168.2h4.6M35.6 168.2h.1M35.6 169.5h.1M35.6 167.7v.5M35.6 169.5v.7M37.9 169.5h.1M37.9 168.2h.1M99.1 165.1h.1M99.1 167.7h.1M99.1 170.2h.1"/>
<path d="M99.1 175.3h.1M99.9 164.4h.1M99.9 179.6h.1M99.9 166.9h.1M99.9 169.5h.1M99.9 174.5h.1M99.9 164.4l1.5 1.5M99.9 164.4l-.8 .7M99.9 179.6l1.5 1.5M99.9 179.6l-.8 .8M99.9 166.9l1.5 1.5M99.9 166.9l-.8 .8"/>
<path d="M99.9 169.5l1.5 1.5M99.9 169.5l-.8 .7M99.9 174.5l1.5 1.6M99.9 174.5l-.8 .8M101.4 165.9h.1M101.4 168.4h.1M101.4 171h.1M101.4 176.1h.1M102.9 164.4h.1M102.9 179.6h.1M102.9 166.9h.1M102.9 169.5h.1"/>
<path d="M102.9 174.5h.1M102.9 164.4l1.5 1.5M102.9 164.4l-1.5 1.5M102.9 179.6l1.5 1.5M102.9 179.6l-1.5 1.5M102.9 166.9l1.5 1.5M102.9 166.9l-1.5 1.5M102.9 169.5l1.5 1.5M102.9 169.5l-1.5 1.5M102.9 174.5l1.5 1.6M102.9 174.5l-1.5 1.6M104.4 165.9h.1"/>
<path d="M104.4 168.4h.1M104.4 171h.1M104.4 176.1h.1M106 164.4h.1M106 179.6h.1M106 166.9h.1M106 169.5h.1M106 174.5h.1M106 164.4l.7 .7M106 164.4l-1.6 1.5M106 179.6l.7 .8M106 179.6l-1.6 1.5"/>
<path d="M106 166.9l.7 .8M106 166.9l-1.6 1.5M106 169.5l.7 .7M106 169.5l-1.6 1.5M106 174.5l.7 .8M106 174.5l-1.6 1.6M124.5 160.1l5.1-5.1h35.5v35.5h-40.6zM99.1 180.4h.1M99.1 182.9h.1M99.9 182.2h.1M99.9 182.2l1.5 1.5M99.9 182.2l-.8 .7"/>
<path d="M101.4 181.1h.1M101.4 183.7h.1M102.9 182.2h.1M102.9 182.2l1.5 1.5M102.9 182.2l-1.5 1.5M104.4 181.1h.1M104.4 183.7h.1M106 182.2h.1M106 182.2l.7 .7M106 182.2l-1.6 1.5"/>
<circle cx="55.9" cy="24.7" r=".74"/>
<circle cx="58.4" cy="24.7" r=".74"/>
<circle cx="20.3" cy="43.2" r="2.52"/>
<circle cx="266.7" cy="40.7" r="5.1"/>
</g>
<g fill="#00f" stroke="#00f" stroke-width=".25">
<path d="M274.4 75l1.2 1.2h-2.5z"/>
<path d="M268 76.2l1.5-.5v1.1z"/>
<path d="M266.7 82.6l1.3-1.3v2.6z"/>
<path d="M265.5 81.3l1.2 1.3-1.2 1.3z"/>
<path d="M245.2 127l1.2-1.2 1.3 1.2z"/>
<path d="M251.2 126.5l1.6 .5-1.6 .6z"/>
<path d="M252.8 132.1l1.2 1.3-1.2 1.3z"/>
<path d="M254 133.4l1.3-1.3v2.6z"/>
<path d="M267.3 36.9v2.5l-1.3-1.3z"/>
<path d="M265.5 42.2l1.2-1.3 1.3 1.3z"/>
<path d="M228.6 91.5l2.6-1.8v3.6z" fill-rule="evenodd"/>
<path d="M228.6 78.8l2.6-1.8v3.6z" fill-rule="evenodd"/>
<circle cx="250.6" cy="79.1" r=".36"/>
<circle cx="105.8" cy="165.5" r=".36"/>
<circle cx="34.7" cy="48.7" r=".36"/>
<circle cx="44.9" cy="96.9" r=".36"/>
<circle cx="264.6" cy="51.7" r=".36"/>
<circle cx="248.6" cy="116" r=".36"/>
<circle cx="105.8" cy="180.7" r=".36"/>
<circle cx="103.8" cy="113.4" r=".36"/>
<circle cx="105.8" cy="168" r=".36"/>
<circle cx="52.5" cy="48.7" r=".36"/>
<circle cx="67.7" cy="96.9" r=".36"/>
<circle cx="105.8" cy="183.3" r=".36"/>
<circle cx="271.8" cy="73.4" r=".49"/>
<circle cx="271.8" cy="79" r=".49"/>
<circle cx="264.2" cy="78.8" r=".49"/>
<circle cx="271.8" cy="82.6" r=".49"/>
<circle cx="96.2" cy="113.4" r=".36"/>
<circle cx="105.8" cy="170.6" r=".36"/>
<circle cx="43.6" cy="44.1" r=".36"/>
<circle cx="248.9" cy="124.2" r=".49"/>
<circle cx="248.9" cy="129.8" r=".49"/>
<circle cx="256.6" cy="129.6" r=".49"/>
<circle cx="248.9" cy="133.4" r=".49"/>
<circle cx="262.9" cy="40.7" r=".49"/>
<circle cx="270.5" cy="40.7" r=".49"/>
<circle cx="238.4" cy="70.3" r=".36"/>
<circle cx="253.6" cy="57.6" r=".36"/>
<circle cx="105.8" cy="175.7" r=".36"/>
<circle cx="110.9" cy="132.5" r=".36"/>
</g>
<g fill="none" stroke="#804000" stroke-width=".21">
<path d="M110.9 19.7l1.8 1.4M112.7 19.7l-1.8 1.4M113.4 19.7l1.8 1.4M115.2 19.7l-1.8 1.4M116.2 19.7l1.5 1.4M117.7 19.7l-1.5 1.4M118.7 19.7l1.4 1.4M120.1 19.7l-1.4 1.4M121.2 19.7l1.7 1.4M122.6 19.7l-1.4 1.4M123.6 19.7l1.8 1.4M125.4 19.7l-1.8 1.4"/>
<path d="M126.1 19.7l1.8 1.4M127.9 19.7l-1.8 1.4M128.9 19.7l1.5 1.4M130.4 19.7l-1.5 1.4M131.4 19.7l1.4 1.4M132.8 19.7l-1.4 1.4M133.9 19.7l1.7 1.4M135.3 19.7l-1.4 1.4M136.3 19.7l1.8 1.4M138.1 19.7l-1.8 1.4M141.6 19.7l1.5 1.4M143.1 19.7l-1.5 1.4"/>
<path d="M144.1 19.7l1.4 1.4M145.5 19.7l-1.4 1.4M110.9 21.1h.1M112.7 21.1h.1M113.4 21.1h.1M115.2 21.1h.1M116.2 21.1h.1M117.7 21.1h.1M118.7 21.1h.1M120.1 21.1h.1M121.2 21.1h.1M122.9 21.1h.1"/>
<path d="M123.6 21.1h.1M125.4 21.1h.1M126.1 21.1h.1M127.9 21.1h.1M128.9 21.1h.1M130.4 21.1h.1M131.4 21.1h.1M132.8 21.1h.1M133.9 21.1h.1M135.6 21.1h.1M136.3 21.1h.1M138.1 21.1h.1"/>
<path d="M141.6 21.1h.1M143.1 21.1h.1M144.1 21.1h.1M145.5 21.1h.1M90.8 49h.1M90.8 51.8h.1M90.8 54.2h.1M90.8 56.7h.1M90.8 59.2h.1M90.8 47.5l1.5 1.5M90.8 50l1.5 1.8M90.8 52.5l1.5 1.7"/>
<path d="M90.8 55.3l1.5 1.4M90.8 57.8l1.5 1.4M92.3 49h.1M92.3 51.8h.1M92.3 54.2h.1M92.3 56.7h.1M92.3 59.2h.1M92.3 47.5l-1.5 1.5M92.3 50l-1.5 1.8M92.3 52.5l-1.5 1.7M92.3 55.3l-1.5 1.4M92.3 57.8l-1.5 1.4"/>
<path d="M161.7 59.2h.1M161.7 56.7h.1M161.7 54.2h.1M161.7 51.8h.1M161.7 49h.1M161.7 44h.1M161.7 57.8l1.8 1.4M161.7 55.3l1.8 1.4M161.7 52.5l1.8 1.7M161.7 50l1.8 1.8M161.7 47.5l1.8 1.5M161.7 42.6l1.8 1.4"/>
<path d="M163.5 59.2h.1M163.5 56.7h.1M163.5 54.2h.1M163.5 51.8h.1M163.5 49h.1M163.5 44h.1M163.5 57.8l-1.8 1.4M163.5 55.3l-1.8 1.4M163.5 52.5l-1.8 1.7M163.5 50l-1.8 1.8M163.5 47.5l-1.8 1.5M163.5 42.6l-1.8 1.4"/>
<path d="M161.7 64.5h.1M161.7 61.7h.1M161.7 62.7l1.8 1.8M161.7 60.2l1.8 1.5M163.5 64.5h.1M163.5 61.7h.1M163.5 62.7l-1.8 1.8M163.5 60.2l-1.8 1.5M172 163.3h.1M172 178.8h.1M172 161.8l1.7 1.5M172 177l1.7 1.8"/>
<path d="M172 179.5l1.7 1.7M173.4 161.8l-1.4 1.5M173.4 177l-1.4 1.8M173.4 179.5l-1.4 1.7M173.7 163.3h.1M173.7 178.8h.1M172 181.2h.1M173.7 181.2h.1"/>
</g>
<g fill="#f00" stroke="#f00" stroke-width=".25">
<path d="M260.9 78l.8 .8-.8 .7z"/>
<path d="M259.1 129.6l.8-.8v1.5z"/>
</g>
<g font-size="5.1">
<text x="15.3" y="17">WIFI</text>
<text x="15.3" y="154.2">TF卡</text>
</g>
<g font-size="4.2">
<text x="29.7" y="3.9">5</text>
<text x="89.1" y="3.9">4</text>
<text x="148.5" y="3.9">3</text>
<text x="207.9" y="3.9">2</text>
<text x="267.2" y="3.9">1</text>
<text x="0" y="30.1">D</text>
<text x="0" y="82.5">C</text>
<text x="0" y="135">B</text>
<text x="0" y="187.4">A</text>
<text x="297" y="187.4">A</text>
</g>
<g font-size="2.8" fill="#00f">
<text x="21.9" y="120.4">GPIO1_IO00</text>
<text x="21.9" y="125.5">USDHC2_DATA2</text>
<text x="21.9" y="128">USDHC2_DATA3</text>
<text x="21.9" y="130.6">USDHC2_CMD</text>
<text x="21.9" y="133.1">USDHC2_CLK</text>
<text x="21.9" y="135.6">USDHC2_DATA0</text>
<text x="21.9" y="138.2">USDHC2_DATA1</text>
</g>
<g font-size="2.3">
<text x="44" y="21.9">3V3</text>
<text x="69.4" y="21.9">3V3_WIFI</text>
<text x="111.3" y="26.2" transform="rotate(-90 111.3 26.2)">47</text>
<text x="113.8" y="26.2" transform="rotate(-90 113.8 26.2)">46</text>
<text x="116.3" y="26.2" transform="rotate(-90 116.3 26.2)">45</text>
<text x="118.9" y="26.2" transform="rotate(-90 118.9 26.2)">44</text>
<text x="121.4" y="26.2" transform="rotate(-90 121.4 26.2)">43</text>
<text x="124" y="26.2" transform="rotate(-90 124 26.2)">42</text>
<text x="126.5" y="26.2" transform="rotate(-90 126.5 26.2)">41</text>
<text x="129" y="26.2" transform="rotate(-90 129 26.2)">40</text>
<text x="131.6" y="26.2" transform="rotate(-90 131.6 26.2)">39</text>
<text x="134.1" y="26.2" transform="rotate(-90 134.1 26.2)">38</text>
<text x="136.7" y="26.2" transform="rotate(-90 136.7 26.2)">37</text>
<text x="139.2" y="26.2" transform="rotate(-90 139.2 26.2)">36</text>
<text x="141.7" y="26.2" transform="rotate(-90 141.7 26.2)">35</text>
<text x="144.3" y="26.2" transform="rotate(-90 144.3 26.2)">34</text>
<text x="55.4" y="31" transform="rotate(-90 55.4 31)">1</text>
<text x="57.9" y="31" transform="rotate(-90 57.9 31)">2</text>
<text x="252.3" y="34.6">3V3</text>
<text x="275.1" y="34.6">3V3_SD</text>
<text x="96.1" y="40.1">1</text>
<text x="156.8" y="40.1">33</text>
<text x="258.6" y="40.1">2</text>
<text x="273.6" y="40.1">3</text>
<text x="27.2" y="42.7">1</text>
<text x="96.1" y="42.7">2</text>
<text x="96.1" y="45.2">3</text>
<text x="96.1" y="47.8">4</text>
<text x="156.8" y="47.8">30</text>
<text x="156.8" y="45.2">31</text>
<text x="156.8" y="42.7">32</text>
<text x="17.3" y="51.3" transform="rotate(-90 17.3 51.3)">3</text>
<text x="22.4" y="51.3" transform="rotate(-90 22.4 51.3)">2</text>
<text x="81.3" y="52.9">GND</text>
<text x="96.1" y="50.3">5</text>
<text x="96.1" y="52.8">6</text>
<text x="156.8" y="52.8">28</text>
<text x="156.8" y="50.3">29</text>
<text x="177.9" y="52.9">GND</text>
<text x="263.7" y="48.8" transform="rotate(-90 263.7 48.8)">1</text>
<text x="66.8" y="57.5">3V3_WIFI</text>
<text x="96.1" y="55.4">7</text>
<text x="96.1" y="57.9">8</text>
<text x="156.8" y="57.9">26</text>
<text x="156.8" y="55.4">27</text>
<text x="237" y="54.9">3V3</text>
<text x="15.3" y="65.6">GND</text>
<text x="33.1" y="63.1">GND</text>
<text x="50.8" y="63.1">GND</text>
<text x="94.8" y="63">10</text>
<text x="94.8" y="65.5">11</text>
<text x="96.1" y="60.5">9</text>
<text x="156.8" y="65.5">23</text>
<text x="156.8" y="63">24</text>
<text x="156.8" y="60.5">25</text>
<text x="271.3" y="69.4" transform="rotate(-90 271.3 69.4)">3</text>
<text x="165.9" y="72.7">3V3_WIFI</text>
<text x="63.5" y="78.3">GND</text>
<text x="223.1" y="78.2">2</text>
<text x="235.5" y="78.2">1</text>
<text x="258.6" y="78.2">1</text>
<text x="50.3" y="88.4">2</text>
<text x="50.3" y="85.9">3</text>
<text x="62.8" y="88.4">1</text>
<text x="62.8" y="85.9">4</text>
<text x="113.8" y="85.6" transform="rotate(-90 113.8 85.6)">12</text>
<text x="116.3" y="85.6" transform="rotate(-90 116.3 85.6)">13</text>
<text x="118.9" y="85.6" transform="rotate(-90 118.9 85.6)">14</text>
<text x="121.4" y="85.6" transform="rotate(-90 121.4 85.6)">15</text>
<text x="124" y="85.6" transform="rotate(-90 124 85.6)">16</text>
<text x="126.5" y="85.6" transform="rotate(-90 126.5 85.6)">17</text>
<text x="129" y="85.6" transform="rotate(-90 129 85.6)">18</text>
<text x="131.6" y="85.6" transform="rotate(-90 131.6 85.6)">19</text>
<text x="134.1" y="85.6" transform="rotate(-90 134.1 85.6)">20</text>
<text x="136.7" y="85.6" transform="rotate(-90 136.7 85.6)">21</text>
<text x="139.2" y="85.6" transform="rotate(-90 139.2 85.6)">22</text>
<text x="271.3" y="89.5" transform="rotate(-90 271.3 89.5)">2</text>
<text x="92.2" y="95.6">3V3_WIFI</text>
<text x="223.1" y="90.9">2</text>
<text x="235.5" y="90.9">1</text>
<text x="154.5" y="98.6">1</text>
<text x="166.9" y="98.6">2</text>
<text x="167.7" y="96.1">GND</text>
<text x="132.1" y="106.3">GND</text>
<text x="244.7" y="103.2">3V3_SD</text>
<text x="269.3" y="103.7">GND</text>
<text x="43.2" y="111.3">GND</text>
<text x="66.1" y="111.3">GND</text>
<text x="61" y="116.2">WIFI_EN</text>
<text x="177.9" y="119">GND</text>
<text x="248.4" y="120.2" transform="rotate(-90 248.4 120.2)">3</text>
<text x="260.9" y="129">1</text>
<text x="248.4" y="140.2" transform="rotate(-90 248.4 140.2)">2</text>
<text x="246.2" y="146.9">GND</text>
<text x="31.3" y="159.1">3V3_SD</text>
<text x="110" y="156.5">3V3_SD</text>
<text x="121.5" y="164.6">1</text>
<text x="121.5" y="167.1">2</text>
<text x="166.9" y="162.1">9</text>
<text x="166.9" y="167.1">10</text>
<text x="121.5" y="169.7">3</text>
<text x="121.5" y="172.2">4</text>
<text x="166.9" y="172.2">12</text>
<text x="166.9" y="169.7">11</text>
<text x="121.5" y="174.8">5</text>
<text x="121.5" y="177.3">6</text>
<text x="121.5" y="179.8">7</text>
<text x="166.9" y="174.8">13</text>
<text x="166.9" y="177.3">14</text>
<text x="166.9" y="179.8">15</text>
<text x="33.1" y="182.5">GND</text>
<text x="121.5" y="182.4">8</text>
<text x="111.8" y="190.1">GND</text>
<text x="221.5" y="189.6">Title</text>
<text x="172.8" y="192.6">GND</text>
<text x="221.3" y="197.2">Size</text>
<text x="229.7" y="197.4">Document Number</text>
<text x="285.6" y="197.2">Rev</text>
<text x="286.3" y="200.5">V1.0</text>
<text x="221.8" y="204.8">Date:</text>
<text x="269.3" y="204.8">Sheet</text>
<text x="281.7" y="204.8">of</text>
</g>
<g font-size="2.3" fill="#000080">
<text x="53.4" y="21.9">HDR 1X2 TH</text>
<text x="61.8" y="26">J23</text>
<text x="100.4" y="27.5">U10</text>
<text x="15.3" y="35.1">CN9</text>
<text x="22.9" y="35.1">WIFI_ANT</text>
<text x="38.1" y="42.8">C60</text>
<text x="45.8" y="42.8">10pF</text>
<text x="269.3" y="47.8">SSM3J328R</text>
<text x="271.8" y="45.3">Q7</text>
<text x="39.7" y="50.4">C61</text>
<text x="39.7" y="53.4">NC</text>
<text x="57.5" y="50.4">C62</text>
<text x="57.5" y="53.4">NC</text>
<text x="249" y="52.9">R161</text>
<text x="268.3" y="52.9">R162</text>
<text x="249" y="55.5">10K</text>
<text x="268.3" y="56">1K</text>
<text x="58.5" y="63.1">C63</text>
<text x="77.8" y="63.1">C64</text>
<text x="233.7" y="65.6">R164</text>
<text x="58.5" y="68.2">10uF</text>
<text x="77.3" y="68.7">100nF</text>
<text x="233.7" y="68.2">10K</text>
<text x="259.1" y="70.7">Q6</text>
<text x="222.6" y="75.8">RB521S30</text>
<text x="228.1" y="73.2">D44</text>
<text x="246.4" y="75.8">R163</text>
<text x="256.6" y="73.2">2SK3018</text>
<text x="171.8" y="83.4">C65</text>
<text x="249" y="83.4">C108</text>
<text x="254.1" y="78.3">0</text>
<text x="52.6" y="84.4">Y2</text>
<text x="144.8" y="85.9">AP6181</text>
<text x="171.2" y="89">100nF</text>
<text x="222.6" y="88.5">RB521S30</text>
<text x="228.1" y="85.9">D45</text>
<text x="249" y="88.5">0.1uF</text>
<text x="52.1" y="94.6">26MHZ</text>
<text x="38.1" y="98.6">C66</text>
<text x="38.1" y="101.2">18pF</text>
<text x="71.2" y="98.6">C67</text>
<text x="71.2" y="101.2">18pF</text>
<text x="149.9" y="103.7">L6</text>
<text x="155" y="103.7">SM4018-3R3MT C68</text>
<text x="91.5" y="108.8">R72</text>
<text x="91.5" y="111.3">10K</text>
<text x="99.1" y="108.8">R73</text>
<text x="99.1" y="111.3">10K</text>
<text x="172.8" y="108.8">4.7uF</text>
<text x="243.9" y="111.3">R165</text>
<text x="243.9" y="113.9">100</text>
<text x="99.1" y="131.7">R74</text>
<text x="114.4" y="131.7">20</text>
<text x="240.8" y="129.1">Q8</text>
<text x="237" y="134.2">2SK3018</text>
<text x="127" y="154.5">J28</text>
<text x="37.1" y="167.2">C87</text>
<text x="94" y="164.7">R146</text>
<text x="94" y="167.2">R147</text>
<text x="109.3" y="164.7">20</text>
<text x="109.3" y="167.2">20</text>
<text x="36.6" y="172.8">100nF</text>
<text x="94" y="169.8">R148</text>
<text x="109.3" y="169.8">20</text>
<text x="94" y="179.9">R150</text>
<text x="94" y="174.8">R149</text>
<text x="109.3" y="179.9">20</text>
<text x="109.3" y="174.8">20</text>
<text x="94" y="182.5">R151</text>
<text x="109.3" y="182.5">20</text>
<text x="144.6" y="192.9">TF卡座</text>
</g>
<g font-size="2.3" fill="#004080">
<text x="112.9" y="35.1" transform="rotate(-90 112.9 35.1)">NC47</text>
<text x="115.4" y="35.1" transform="rotate(-90 115.4 35.1)">NC46</text>
<text x="117.9" y="35.1" transform="rotate(-90 117.9 35.1)">NC45</text>
<text x="120.5" y="35.1" transform="rotate(-90 120.5 35.1)">NC44</text>
<text x="123" y="35.1" transform="rotate(-90 123 35.1)">NC43</text>
<text x="125.6" y="35.1" transform="rotate(-90 125.6 35.1)">NC42</text>
<text x="128.1" y="35.1" transform="rotate(-90 128.1 35.1)">NC41</text>
<text x="130.6" y="35.1" transform="rotate(-90 130.6 35.1)">NC40</text>
<text x="133.2" y="35.1" transform="rotate(-90 133.2 35.1)">NC39</text>
<text x="135.7" y="35.1" transform="rotate(-90 135.7 35.1)">NC38</text>
<text x="138.3" y="35.1" transform="rotate(-90 138.3 35.1)">NC37</text>
<text x="143.3" y="35.1" transform="rotate(-90 143.3 35.1)">NC35</text>
<text x="145.9" y="35.1" transform="rotate(-90 145.9 35.1)">NC34</text>
<text x="100.4" y="41.7">GND1</text>
<text x="140.8" y="36.9" transform="rotate(-90 140.8 36.9)">GND36</text>
<text x="146.1" y="41.7">GND33</text>
<text x="100.4" y="44.3">WIFI_ANT</text>
<text x="100.4" y="46.8">GND3</text>
<text x="146.1" y="46.8">GND31</text>
<text x="147.9" y="44.3">NC32</text>
<text x="100.4" y="49.4">NC4</text>
<text x="100.4" y="51.9">NC5</text>
<text x="136.5" y="51.9">WL_VDD_TCXO</text>
<text x="143.9" y="49.4">TCXO_IN</text>
<text x="100.4" y="54.4">NC6</text>
<text x="100.4" y="57">NC7</text>
<text x="100.4" y="59.5">NC8</text>
<text x="147.9" y="59.5">NC26</text>
<text x="147.9" y="57">NC27</text>
<text x="147.9" y="54.4">NC28</text>
<text x="100.4" y="62.1">VDD33</text>
<text x="100.4" y="64.6">XI</text>
<text x="147.9" y="62.1">NC25</text>
<text x="149.1" y="64.6">LPO</text>
<text x="100.4" y="67.1">XO</text>
<text x="143.9" y="67.1">VIN_LDO</text>
<text x="115.4" y="80.1" transform="rotate(-90 115.4 80.1)">WL_REG_ON</text>
<text x="117.9" y="80.1" transform="rotate(-90 117.9 80.1)">WL_HOST_WAKE</text>
<text x="120.5" y="80.1" transform="rotate(-90 120.5 80.1)">SD_D2</text>
<text x="123" y="80.1" transform="rotate(-90 123 80.1)">SD_D3</text>
<text x="125.6" y="80.1" transform="rotate(-90 125.6 80.1)">SD_CMD</text>
<text x="128.1" y="80.1" transform="rotate(-90 128.1 80.1)">SD_CLK</text>
<text x="130.6" y="80.1" transform="rotate(-90 130.6 80.1)">SD_D0</text>
<text x="133.2" y="80.1" transform="rotate(-90 133.2 80.1)">SD_D1</text>
<text x="135.7" y="80.1" transform="rotate(-90 135.7 80.1)">GND20</text>
<text x="138.3" y="80.1" transform="rotate(-90 138.3 80.1)">VIN_LDO_OUT</text>
<text x="140.8" y="80.1" transform="rotate(-90 140.8 80.1)">VDDIO</text>
<text x="125.8" y="166.2">DAT2</text>
<text x="160.6" y="163.7">CD</text>
<text x="125.8" y="168.7">CD/DAT3</text>
<text x="125.8" y="171.3">CMD</text>
<text x="125.8" y="173.8">VDD</text>
<text x="156.3" y="173.8">GND12</text>
<text x="156.3" y="171.3">GND11</text>
<text x="156.3" y="168.7">GND10</text>
<text x="125.8" y="176.4">CLK</text>
<text x="125.8" y="178.9">VSS</text>
<text x="156.3" y="176.4">GND13</text>
<text x="156.3" y="178.9">GND14</text>
<text x="125.8" y="181.4">DAT0</text>
<text x="125.8" y="184">DAT1</text>
<text x="156.3" y="181.4">GND15</text>
</g>
<g font-size="2.3" fill="#f00">
<text x="209.4" y="79.6">POR_B</text>
<text x="199.2" y="92.3">GPIO_AD_B0_05</text>
<text x="42.5" y="120.2">[4,5,8]</text>
<text x="44.5" y="125.3">[4,5]</text>
<text x="56.9" y="120.2">USB_OTG2_ID</text>
<text x="56.9" y="125.3">FLEXSPI_D2_B</text>
<text x="44.5" y="127.8">[4,5]</text>
<text x="44.5" y="130.4">[4,5]</text>
<text x="56.9" y="127.8">FLEXSPI_D3_B</text>
<text x="56.9" y="130.4">FLEXSPI_DQS</text>
<text x="44.5" y="132.9">[4,5]</text>
<text x="44.5" y="135.5">[4,5]</text>
<text x="56.9" y="132.9">FLEXSPI_CLK_B</text>
<text x="56.9" y="135.5">FLEXSPI_D0_B</text>
<text x="44.5" y="138">[4,5]</text>
<text x="56.9" y="138">FLEXSPI_D1_B</text>
<text x="75" y="165.9">[4,5]</text>
<text x="82.3" y="165.9">SD1_D2</text>
<text x="75" y="168.5">[4,5]</text>
<text x="75" y="171">[4,5]SD1_CMD</text>
<text x="82.3" y="168.5">SD1_D3</text>
<text x="75" y="176.1">[4,5]SD1_CLK</text>
<text x="75" y="181.2">[4,5]</text>
<text x="75" y="183.7">[4,5]</text>
<text x="82.3" y="181.2">SD1_D0</text>
<text x="82.3" y="183.7">SD1_D1</text>
</g>
<g font-size="2">
<text x="241.3" y="183.5">https://fire-stm32.taobao.com</text>
<text x="241.3" y="181.2">东莞野火电子技术有限公司</text>
<text x="246.2" y="191.1">野火i.MX RT1052 Pro底板</text>
<text x="222.3" y="199.5">A4</text>
<text x="252.3" y="199.5">WIFI/SD/USB</text>
<text x="230.2" y="204.3">Tuesday, May 15, 2018</text>
<text x="276.9" y="204.3">10</text>
<text x="286.3" y="204.3">12</text>
</g>
<g font-size="1.3" fill="#00f">
<text x="56.7" y="85.8">GND2</text>
<text x="52.6" y="90.6">GND1</text>
</g>
</svg>
